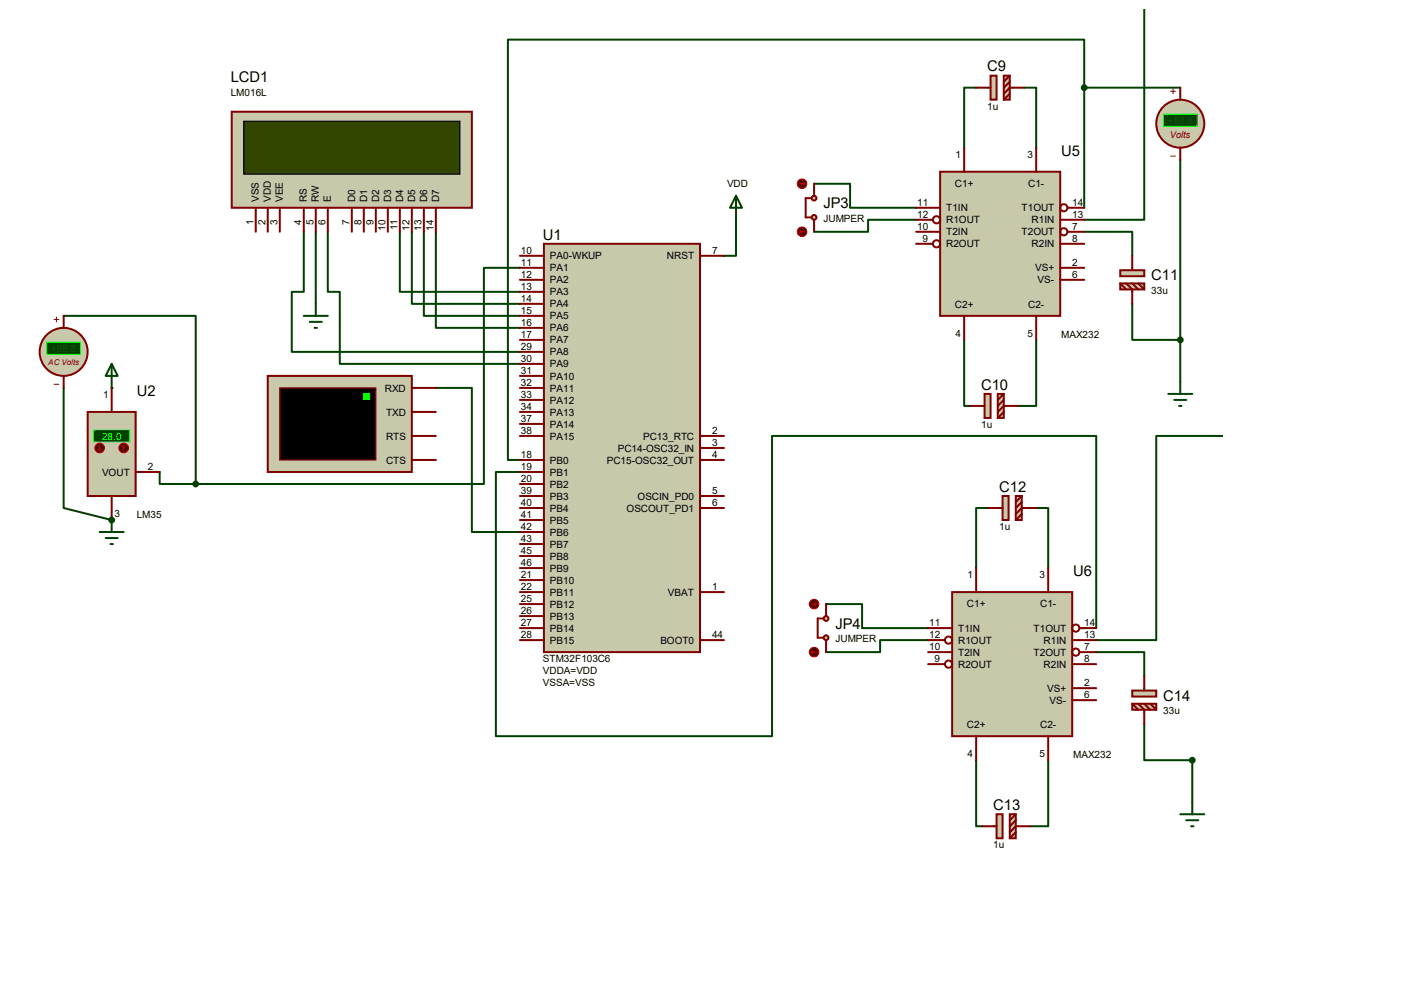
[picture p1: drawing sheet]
<svg xmlns="http://www.w3.org/2000/svg" width="297mm" height="210mm" viewBox="0 0 297 210" stroke-linecap="round" stroke-linejoin="round" font-family="sans-serif">
<path d="M64.3 49v12.7h-2.6v12.7h48.3M66.8 49v15.3M69.3 49v12.7h2.6v15.3h38.1M84.6 49v12.7h25.4M87.1 49v15.3h22.9M89.7 49v17.8h20.3M92.2 49v20.3h17.8M155.7 46.5v7.6h-2.5" fill="none" stroke="#004000" stroke-width=".42"/>
<g fill="#004000">
<circle cx="23.6" cy="82" r=".21"/>
<circle cx="23.6" cy="110" r=".21"/>
</g>
<g fill="none" stroke="#004000" stroke-width=".42">
<path d="M206.5 18.5h-2.5v12.7M216.7 18.5h2.5v12.7M229.4 18.5v-10.1h-122v88.9h2.6M229.4 18.5v25.4M229.4 18.5h20.3M242.1 2v44.5h-12.7M172.2 38.9h7.6v5h14M249.7 33.8v47M110 56.6h-7.6v45.8h-61M193.8 46.5h-10.2v2.5h-11.4M229.4 49h10.1v5.1M13.5 66.8h27.9v35.6"/>
<path d="M204 71.9v14h1.2M219.2 71.9v14h-3.8M239.5 64.3v7.6h10.2M13.5 82v25.4l10.1 2.6M33.8 99.8v2.6h7.6M92.2 82h7.6v30.5h10.2M110 99.8h-5.1v55.9h58.4v-63.5h68.6v40.6M258.7 92.2h-14.1v43.2h-12.7M209 107.4h-2.5v12.7M219.2 107.4h2.5v12.7M174.8 127.8h7.6v5h13.9M196.3 135.4h-10.1v2.5h-11.4"/>
<path d="M231.9 137.9h10.2v5.1M242.1 153.2v7.6h10.1v8.9M206.5 160.8v14h1.3M221.7 160.8v14h-3.8"/>
</g>
<path d="M115.1 51.6h33v86.3h-33z" fill="#c8c8aa" stroke="#800000" stroke-width=".42"/>
<g fill="none" stroke="#800000" stroke-width=".42">
<path d="M110 54.1h5.1M110 59.2h5.1M110 56.6h5.1M148.1 54.1h5.1M110 61.7h5.1M110 64.3h5.1M110 66.8h5.1M110 69.3h5.1M110 71.9h5.1M110 74.4h5.1M110 77h5.1M110 79.5h5.1"/>
<path d="M110 97.3h5.1M110 99.8h5.1M110 82h5.1M110 84.6h5.1M110 87.1h5.1M110 89.7h5.1M110 92.2h5.1M148.1 97.3h5.1M148.1 92.2h5.1M148.1 94.7h5.1M110 104.9h5.1M110 107.4h5.1"/>
<path d="M110 117.6h5.1M110 102.4h5.1M110 110h5.1M110 112.5h5.1M110 115.1h5.1M148.1 104.9h5.1M148.1 107.4h5.1M110 135.4h5.1M110 120.1h5.1M110 122.7h5.1M110 125.2h5.1M110 127.8h5.1"/>
<path d="M110 130.3h5.1M110 132.8h5.1M148.1 135.4h5.1M148.1 125.2h5.1"/>
</g>
<path d="M155.7 41.4l1.3 2.5h-2.6zM155.7 41.4v5.1M64.3 66.8h5M65.5 68.1h2.6M66.5 69.3h.6M66.8 64.3v2.5" fill="none" stroke="#004000" stroke-width=".42"/>
<path d="M49 23.6h50.8v20.3h-50.8z" fill="#c8c8aa" stroke="#800000" stroke-width=".42"/>
<path d="M51.6 25.7h45.7v11.1h-45.7z" fill="#324600" stroke="#000" stroke-width=".25"/>
<g fill="none" stroke="#800000" stroke-width=".42">
<path d="M54.1 43.9v5.1M56.6 43.9v5.1M59.2 43.9v5.1M64.3 43.9v5.1M66.8 43.9v5.1M69.3 43.9v5.1M74.4 43.9v5.1M77 43.9v5.1M79.5 43.9v5.1M82 43.9v5.1M84.6 43.9v5.1M87.1 43.9v5.1"/>
<path d="M89.7 43.9v5.1M92.2 43.9v5.1"/>
</g>
<path d="M23.6 77l1.3 2.5h-2.5zM23.6 77v5M21.1 112.5h5.1M22.4 113.8h2.5M23.4 115.1h.5M23.6 110v2.5" fill="none" stroke="#004000" stroke-width=".42"/>
<path d="M18.5 87.1h10.2v17.8h-10.2z" fill="#c8c8aa" stroke="#800000" stroke-width=".42"/>
<path d="M19.8 90.9h7.6v2.6h-7.6z" fill="#004000" stroke="#0f0" stroke-width=".21"/>
<path d="M23.6 82v5.1M28.7 99.8h5.1M23.6 104.9v5.1" fill="none" stroke="#800000" stroke-width=".42"/>
<circle cx="26.2" cy="94.7" r="1.02" fill="#400000" stroke="#f00" stroke-width=".21"/>
<path d="M26.2 94.2l-.3 .3M26.2 94.2l.2 .3M26.2 94.2v1" fill="none" stroke="#f00" stroke-width=".21"/>
<circle cx="21.1" cy="94.7" r="1.02" fill="#400000" stroke="#f00" stroke-width=".21"/>
<path d="M20.8 95l.3 .2M21.1 94.2v1M21.3 95l-.2 .2" fill="none" stroke="#f00" stroke-width=".21"/>
<circle cx="13.5" cy="74.4" r="5.1" fill="#c8c8aa" stroke="#800000" stroke-width=".42"/>
<path d="M11.4 67.6h1M11.9 67.1v1M11.4 81.3h1" fill="none" stroke="#800000" stroke-width=".21"/>
<path d="M9.9 72.4h7.1v2.5h-7.1z" fill="#004000" stroke="#0f0" stroke-width=".21"/>
<path d="M13.5 66.8v2.5M13.5 79.5v2.5" fill="none" stroke="#800000" stroke-width=".42"/>
<g fill="#004000" stroke="#004000" stroke-width=".42">
<circle cx="23.6" cy="110" r=".51"/>
<circle cx="41.4" cy="102.4" r=".51"/>
</g>
<path d="M56.6 79.5h30.5v20.3h-30.5z" fill="#c8c8aa" stroke="#800000" stroke-width=".42"/>
<path d="M59.2 82h20.3v15.3h-20.3z" fill="#000" stroke="#800000" stroke-width=".25"/>
<path d="M77 83.3h1.2v1.3h-1.2z" fill="#0f0"/>
<path d="M87.1 82h5.1M87.1 92.2h5.1M87.1 87.1h5.1M87.1 97.3h5.1" fill="none" stroke="#800000" stroke-width=".42"/>
<path d="M198.9 36.3h25.4v30.5h-25.4z" fill="#c8c8aa" stroke="#800000" stroke-width=".42"/>
<g fill="none" stroke="#800000" stroke-width=".42">
<path d="M204 31.2v5.1M219.2 31.2v5.1M171.7 41.9h-1.3v4.1h1.3M193.8 43.9h5.1M193.8 46.5h3.6M193.8 49h5.1M193.8 51.6h3.6M224.3 46.5h5.1M224.3 51.6h5.1M224.3 56.6h5.1M224.3 59.2h5.1M225.8 43.9h3.6"/>
<path d="M225.8 49h3.6M204 66.8v5.1M219.2 66.8v5.1"/>
<circle cx="198.1" cy="46.5" r=".76"/>
<circle cx="198.1" cy="51.6" r=".76"/>
<circle cx="225" cy="49" r=".76"/>
<circle cx="225" cy="43.9" r=".76"/>
</g>
<g fill="#c8c8aa" stroke="#800000" stroke-width=".42">
<circle cx="172.2" cy="46" r=".51"/>
<circle cx="172.2" cy="41.9" r=".51"/>
</g>
<path d="M172.2 38.9v2.5M172.2 46.5v2.5" fill="none" stroke="#800000" stroke-width=".42"/>
<circle cx="169.7" cy="49" r="1.02" fill="#400000" stroke="#f00" stroke-width=".21"/>
<path d="M169.2 49l.2 .3M169.2 49h1M169.4 48.8l-.2 .2" fill="none" stroke="#f00" stroke-width=".21"/>
<circle cx="169.7" cy="38.9" r="1.02" fill="#400000" stroke="#f00" stroke-width=".21"/>
<path d="M169.2 38.9h1M169.9 38.6l.3 .3M170.2 38.9l-.3 .2" fill="none" stroke="#f00" stroke-width=".21"/>
<g fill="#c8c8aa" stroke="#800000" stroke-width=".42">
<path d="M209.5 16h1.3v5.1h-1.3z"/>
<path d="M212.3 16h1.3v5.1h-1.3z"/>
</g>
<path d="M206.5 18.5h3M213.6 16l-1.3 1.3M213.6 17.3l-1.3 1.2M213.6 19.8l-1.3 1.3M216.7 18.5h-3.1l-1.3 1.3" fill="none" stroke="#800000" stroke-width=".42"/>
<g fill="#c8c8aa" stroke="#800000" stroke-width=".42">
<path d="M208.3 83.3h1.2v5.1h-1.2z"/>
<path d="M211.1 83.3h1.2v5.1h-1.2z"/>
</g>
<path d="M205.2 85.9h3.1M212.3 83.3l-1.2 1.3M212.3 84.6l-1.2 1.3M212.3 87.1l-1.2 1.3M215.4 85.9h-3.1l-1.2 1.2" fill="none" stroke="#800000" stroke-width=".42"/>
<path d="M247.1 83.3h5.1M248.4 84.6h2.6M249.4 85.9h.5M249.7 80.8v2.5" fill="none" stroke="#004000" stroke-width=".42"/>
<g fill="#c8c8aa" stroke="#800000" stroke-width=".42">
<path d="M237 57.1h5.1v1.3h-5.1z"/>
<path d="M237 59.9h5.1v1.3h-5.1z"/>
</g>
<path d="M237 59.9l1.3 1.3M238.3 59.9l1.2 1.3v3.1M239.5 54.1v3M239.5 59.9l1.3 1.3M240.8 59.9l1.3 1.3" fill="none" stroke="#800000" stroke-width=".42"/>
<circle cx="249.7" cy="71.9" r=".51" fill="#004000" stroke="#004000" stroke-width=".42"/>
<path d="M201.4 125.2h25.4v30.5h-25.4z" fill="#c8c8aa" stroke="#800000" stroke-width=".42"/>
<g fill="none" stroke="#800000" stroke-width=".42">
<path d="M174.2 130.8h-1.2v4.1h1.2M196.3 132.8h5.1M196.3 135.4h3.6M196.3 137.9h5.1M206.5 120.1v5.1M221.7 120.1v5.1M226.8 135.4h5.1M228.3 132.8h3.6M228.3 137.9h3.6M196.3 140.5h3.6M206.5 155.7v5.1M221.7 155.7v5.1"/>
<path d="M226.8 140.5h5.1M226.8 145.5h5.1M226.8 148.1h5.1"/>
<circle cx="200.7" cy="135.4" r=".76"/>
<circle cx="227.6" cy="137.9" r=".76"/>
<circle cx="227.6" cy="132.8" r=".76"/>
<circle cx="200.7" cy="140.5" r=".76"/>
</g>
<g fill="#c8c8aa" stroke="#800000" stroke-width=".42">
<circle cx="174.8" cy="134.9" r=".51"/>
<circle cx="174.8" cy="130.8" r=".51"/>
</g>
<path d="M174.8 127.8v2.5M174.8 135.4v2.5" fill="none" stroke="#800000" stroke-width=".42"/>
<circle cx="172.2" cy="137.9" r="1.02" fill="#400000" stroke="#f00" stroke-width=".21"/>
<path d="M171.7 137.9l.3 .3M171.7 137.9h1M172 137.7l-.3 .2" fill="none" stroke="#f00" stroke-width=".21"/>
<circle cx="172.2" cy="127.8" r="1.02" fill="#400000" stroke="#f00" stroke-width=".21"/>
<path d="M171.7 127.8h1M172.5 127.5l.2 .3M172.7 127.8l-.2 .2" fill="none" stroke="#f00" stroke-width=".21"/>
<g fill="#c8c8aa" stroke="#800000" stroke-width=".42">
<path d="M212.1 104.9h1.3v5.1h-1.3z"/>
<path d="M214.9 104.9h1.3v5.1h-1.3z"/>
</g>
<path d="M209 107.4h3.1M216.2 104.9l-1.3 1.3M216.2 106.2l-1.3 1.2M216.2 108.7l-1.3 1.3M219.2 107.4h-3l-1.3 1.3" fill="none" stroke="#800000" stroke-width=".42"/>
<g fill="#c8c8aa" stroke="#800000" stroke-width=".42">
<path d="M210.8 172.2h1.3v5.1h-1.3z"/>
<path d="M213.6 172.2h1.3v5.1h-1.3z"/>
</g>
<path d="M207.8 174.8h3M214.9 172.2l-1.3 1.3M214.9 173.5l-1.3 1.3M214.9 176l-1.3 1.3M217.9 174.8h-3l-1.3 1.2" fill="none" stroke="#800000" stroke-width=".42"/>
<path d="M249.7 172.2h5.1M251 173.5h2.5M252 174.8h.5M252.2 169.7v2.5" fill="none" stroke="#004000" stroke-width=".42"/>
<g fill="#c8c8aa" stroke="#800000" stroke-width=".42">
<path d="M239.5 146h5.1v1.3h-5.1z"/>
<path d="M239.5 148.8h5.1v1.3h-5.1z"/>
</g>
<path d="M239.5 148.8l1.3 1.3M240.8 148.8l1.3 1.3v3.1M242.1 143v3M242.1 148.8l1.2 1.3M243.3 148.8l1.3 1.3" fill="none" stroke="#800000" stroke-width=".42"/>
<circle cx="252.2" cy="160.8" r=".51" fill="#004000" stroke="#004000" stroke-width=".42"/>
<circle cx="249.7" cy="26.2" r="5.1" fill="#c8c8aa" stroke="#800000" stroke-width=".42"/>
<path d="M247.6 19.3h1.1M248.2 18.8v1M247.6 33h1.1" fill="none" stroke="#800000" stroke-width=".21"/>
<path d="M246.1 24.1h7.1v2.6h-7.1z" fill="#004000" stroke="#0f0" stroke-width=".21"/>
<path d="M249.7 18.5v2.6M249.7 31.2v2.6" fill="none" stroke="#800000" stroke-width=".42"/>
<circle cx="229.4" cy="18.5" r=".51" fill="#004000" stroke="#004000" stroke-width=".42"/>
<g font-size="3.1">
<text x="48.8" y="17.4">LCD1</text>
<text x="208.8" y="15.1">C9</text>
<text x="224.5" y="32.9">U5</text>
<text x="174.2" y="44">JP3</text>
<text x="114.9" y="50.7">U1</text>
<text x="243.5" y="59.3">C11</text>
<text x="28.9" y="83.7">U2</text>
<text x="207.6" y="82.4">C10</text>
<text x="211.4" y="104">C12</text>
<text x="227" y="121.8">U6</text>
<text x="176.7" y="132.9">JP4</text>
<text x="246.1" y="148.2">C14</text>
<text x="210.1" y="171.3">C13</text>
</g>
<g font-size="2.1">
<text x="48.8" y="20.3">LM016L</text>
<text x="208.8" y="23.2">1u</text>
<text x="202.1" y="33.4">1</text>
<text x="217.4" y="33.4">3</text>
<text x="153.8" y="39.6">VDD</text>
<text x="202" y="39.5">C1+</text>
<text x="217.5" y="39.5">C1-</text>
<text x="53.6" y="47.7" transform="rotate(-90 53.6 47.7)">1</text>
<text x="54.8" y="42.7" transform="rotate(-90 54.8 42.7)">VSS</text>
<text x="56.1" y="47.7" transform="rotate(-90 56.1 47.7)">2</text>
<text x="57.3" y="42.7" transform="rotate(-90 57.3 42.7)">VDD</text>
<text x="58.7" y="47.7" transform="rotate(-90 58.7 47.7)">3</text>
<text x="59.9" y="42.7" transform="rotate(-90 59.9 42.7)">VEE</text>
<text x="63.8" y="47.7" transform="rotate(-90 63.8 47.7)">4</text>
<text x="64.9" y="42.7" transform="rotate(-90 64.9 42.7)">RS</text>
<text x="66.3" y="47.7" transform="rotate(-90 66.3 47.7)">5</text>
<text x="67.5" y="42.7" transform="rotate(-90 67.5 42.7)">RW</text>
<text x="68.8" y="47.7" transform="rotate(-90 68.8 47.7)">6</text>
<text x="70" y="42.7" transform="rotate(-90 70 42.7)">E</text>
<text x="73.9" y="47.7" transform="rotate(-90 73.9 47.7)">7</text>
<text x="75.1" y="42.7" transform="rotate(-90 75.1 42.7)">D0</text>
<text x="76.5" y="47.7" transform="rotate(-90 76.5 47.7)">8</text>
<text x="77.6" y="42.7" transform="rotate(-90 77.6 42.7)">D1</text>
<text x="79" y="47.7" transform="rotate(-90 79 47.7)">9</text>
<text x="80.2" y="42.7" transform="rotate(-90 80.2 42.7)">D2</text>
<text x="82.7" y="42.7" transform="rotate(-90 82.7 42.7)">D3</text>
<text x="85.3" y="42.7" transform="rotate(-90 85.3 42.7)">D4</text>
<text x="87.8" y="42.7" transform="rotate(-90 87.8 42.7)">D5</text>
<text x="90.3" y="42.7" transform="rotate(-90 90.3 42.7)">D6</text>
<text x="92.9" y="42.7" transform="rotate(-90 92.9 42.7)">D7</text>
<text x="174.2" y="46.9">JUMPER</text>
<text x="194" y="43.6">11</text>
<text x="194" y="46.1">12</text>
<text x="200.2" y="44.7">T1IN</text>
<text x="200.2" y="47.2">R1OUT</text>
<text x="216.1" y="44.7">T1OUT</text>
<text x="218.2" y="47.2">R1IN</text>
<text x="226.8" y="43.6">14</text>
<text x="226.8" y="46.1">13</text>
<text x="81.5" y="48.8" transform="rotate(-90 81.5 48.8)">10</text>
<text x="84.1" y="48.7" transform="rotate(-90 84.1 48.7)">11</text>
<text x="86.6" y="48.8" transform="rotate(-90 86.6 48.8)">12</text>
<text x="89.2" y="48.8" transform="rotate(-90 89.2 48.8)">13</text>
<text x="91.7" y="48.8" transform="rotate(-90 91.7 48.8)">14</text>
<text x="110.2" y="53.7">10</text>
<text x="150.6" y="53.7">7</text>
<text x="194" y="48.6">10</text>
<text x="195.2" y="51.2">9</text>
<text x="200.2" y="49.8">T2IN</text>
<text x="200.2" y="52.3">R2OUT</text>
<text x="216.1" y="49.8">T2OUT</text>
<text x="218.2" y="52.3">R2IN</text>
<text x="226.8" y="48.6">7</text>
<text x="226.8" y="51.2">8</text>
<text x="110.2" y="58.8">12</text>
<text x="110.2" y="56.3">11</text>
<text x="116.3" y="54.9">PA0-WKUP</text>
<text x="116.3" y="59.9">PA2</text>
<text x="116.3" y="57.4">PA1</text>
<text x="141.1" y="54.9">NRST</text>
<text x="219" y="57.4">VS+</text>
<text x="219.5" y="59.9">VS-</text>
<text x="226.8" y="56.3">2</text>
<text x="226.8" y="58.8">6</text>
<text x="110.2" y="61.3">13</text>
<text x="110.2" y="63.9">14</text>
<text x="116.3" y="62.5">PA3</text>
<text x="116.3" y="65">PA4</text>
<text x="202" y="65.2">C2+</text>
<text x="217.5" y="65.2">C2-</text>
<text x="243.5" y="62.2">33u</text>
<text x="110.2" y="66.4">15</text>
<text x="110.2" y="69">16</text>
<text x="110.2" y="71.5">17</text>
<text x="116.3" y="67.6">PA5</text>
<text x="116.3" y="70.1">PA6</text>
<text x="202.1" y="71.3">4</text>
<text x="217.4" y="71.3">5</text>
<text x="224.5" y="71.5">MAX232</text>
<text x="110.2" y="74">29</text>
<text x="110.2" y="76.6">30</text>
<text x="116.3" y="72.6">PA7</text>
<text x="116.3" y="75.2">PA8</text>
<text x="116.3" y="77.7">PA9</text>
<text x="81.4" y="82.8">RXD</text>
<text x="110.2" y="79.1">31</text>
<text x="110.2" y="81.7">32</text>
<text x="116.3" y="80.3">PA10</text>
<text x="116.3" y="82.8">PA11</text>
<text x="21.8" y="84.2">1</text>
<text x="81.7" y="87.9">TXD</text>
<text x="110.2" y="84.2">33</text>
<text x="110.2" y="86.7">34</text>
<text x="110.2" y="89.3">37</text>
<text x="116.3" y="85.3">PA12</text>
<text x="116.3" y="87.9">PA13</text>
<text x="81.7" y="93">RTS</text>
<text x="110.2" y="91.8">38</text>
<text x="116.3" y="90.4">PA14</text>
<text x="116.3" y="93">PA15</text>
<text x="130.7" y="95.5">PC14-OSC32_IN</text>
<text x="136.1" y="93">PC13_RTC</text>
<text x="150.6" y="91.8">2</text>
<text x="150.6" y="94.4">3</text>
<text x="207.6" y="90.6">1u</text>
<text x="21.6" y="100.6">VOUT</text>
<text x="31.2" y="99.4">2</text>
<text x="81.7" y="98">CTS</text>
<text x="110.2" y="96.9">18</text>
<text x="110.2" y="99.4">19</text>
<text x="110.2" y="102">20</text>
<text x="116.3" y="98">PB0</text>
<text x="116.3" y="100.6">PB1</text>
<text x="128.4" y="98">PC15-OSC32_OUT</text>
<text x="150.6" y="96.9">4</text>
<text x="110.2" y="104.5">39</text>
<text x="110.2" y="107.1">40</text>
<text x="116.3" y="103.1">PB2</text>
<text x="116.3" y="105.7">PB3</text>
<text x="134.9" y="105.7">OSCIN_PD0</text>
<text x="150.6" y="104.5">5</text>
<text x="150.6" y="107.1">6</text>
<text x="24.3" y="109.4">3</text>
<text x="28.9" y="109.6">LM35</text>
<text x="110.2" y="109.6">41</text>
<text x="110.2" y="112.1">42</text>
<text x="116.3" y="108.2">PB4</text>
<text x="116.3" y="110.7">PB5</text>
<text x="116.3" y="113.3">PB6</text>
<text x="132.5" y="108.2">OSCOUT_PD1</text>
<text x="211.4" y="112.1">1u</text>
<text x="110.2" y="117.2">45</text>
<text x="110.2" y="119.8">46</text>
<text x="110.2" y="114.7">43</text>
<text x="116.3" y="118.4">PB8</text>
<text x="116.3" y="115.8">PB7</text>
<text x="110.2" y="122.3">21</text>
<text x="110.2" y="124.8">22</text>
<text x="116.3" y="120.9">PB9</text>
<text x="116.3" y="123.4">PB10</text>
<text x="116.3" y="126">PB11</text>
<text x="141.3" y="126">VBAT</text>
<text x="150.6" y="124.8">1</text>
<text x="204.7" y="122.3">1</text>
<text x="219.9" y="122.3">3</text>
<text x="110.2" y="127.4">25</text>
<text x="110.2" y="129.9">26</text>
<text x="116.3" y="128.5">PB12</text>
<text x="116.3" y="131.1">PB13</text>
<text x="204.6" y="128.4">C1+</text>
<text x="220" y="128.4">C1-</text>
<text x="110.2" y="132.5">27</text>
<text x="110.2" y="135">28</text>
<text x="116.3" y="133.6">PB14</text>
<text x="116.3" y="136.1">PB15</text>
<text x="139.7" y="136.1">BOOT0</text>
<text x="150.6" y="135">44</text>
<text x="176.7" y="135.8">JUMPER</text>
<text x="196.6" y="132.5">11</text>
<text x="196.6" y="135">12</text>
<text x="196.6" y="137.5">10</text>
<text x="202.7" y="133.6">T1IN</text>
<text x="202.7" y="136.1">R1OUT</text>
<text x="218.7" y="133.6">T1OUT</text>
<text x="220.8" y="136.1">R1IN</text>
<text x="229.4" y="132.5">14</text>
<text x="229.4" y="135">13</text>
<text x="229.4" y="137.5">7</text>
<text x="114.9" y="140.1">STM32F103C6</text>
<text x="114.9" y="142.6">VDDA=VDD</text>
<text x="197.7" y="140.1">9</text>
<text x="202.7" y="138.7">T2IN</text>
<text x="202.7" y="141.2">R2OUT</text>
<text x="218.7" y="138.7">T2OUT</text>
<text x="220.8" y="141.2">R2IN</text>
<text x="229.4" y="140.1">8</text>
<text x="114.9" y="145.2">VSSA=VSS</text>
<text x="221.5" y="146.3">VS+</text>
<text x="222" y="148.8">VS-</text>
<text x="229.4" y="145.2">2</text>
<text x="229.4" y="147.7">6</text>
<text x="204.6" y="154.1">C2+</text>
<text x="220" y="154.1">C2-</text>
<text x="246.1" y="151.1">33u</text>
<text x="204.7" y="160.2">4</text>
<text x="219.9" y="160.2">5</text>
<text x="227" y="160.4">MAX232</text>
<text x="210.1" y="179.5">1u</text>
</g>
<g font-size="2.1" fill="#008000">
<text x="247" y="26.2">+88.8</text>
<text x="10.8" y="74.4">+88.8</text>
</g>
<text font-size="2.1" fill="#0f0" x="21.6" y="93">28.0</text>
<text font-size="2" fill="#800000" x="247.5" y="29.2">Volts</text>
<text font-size="1.7" fill="#800000" x="10.2" y="77.3">AC Volts</text>
</svg>
